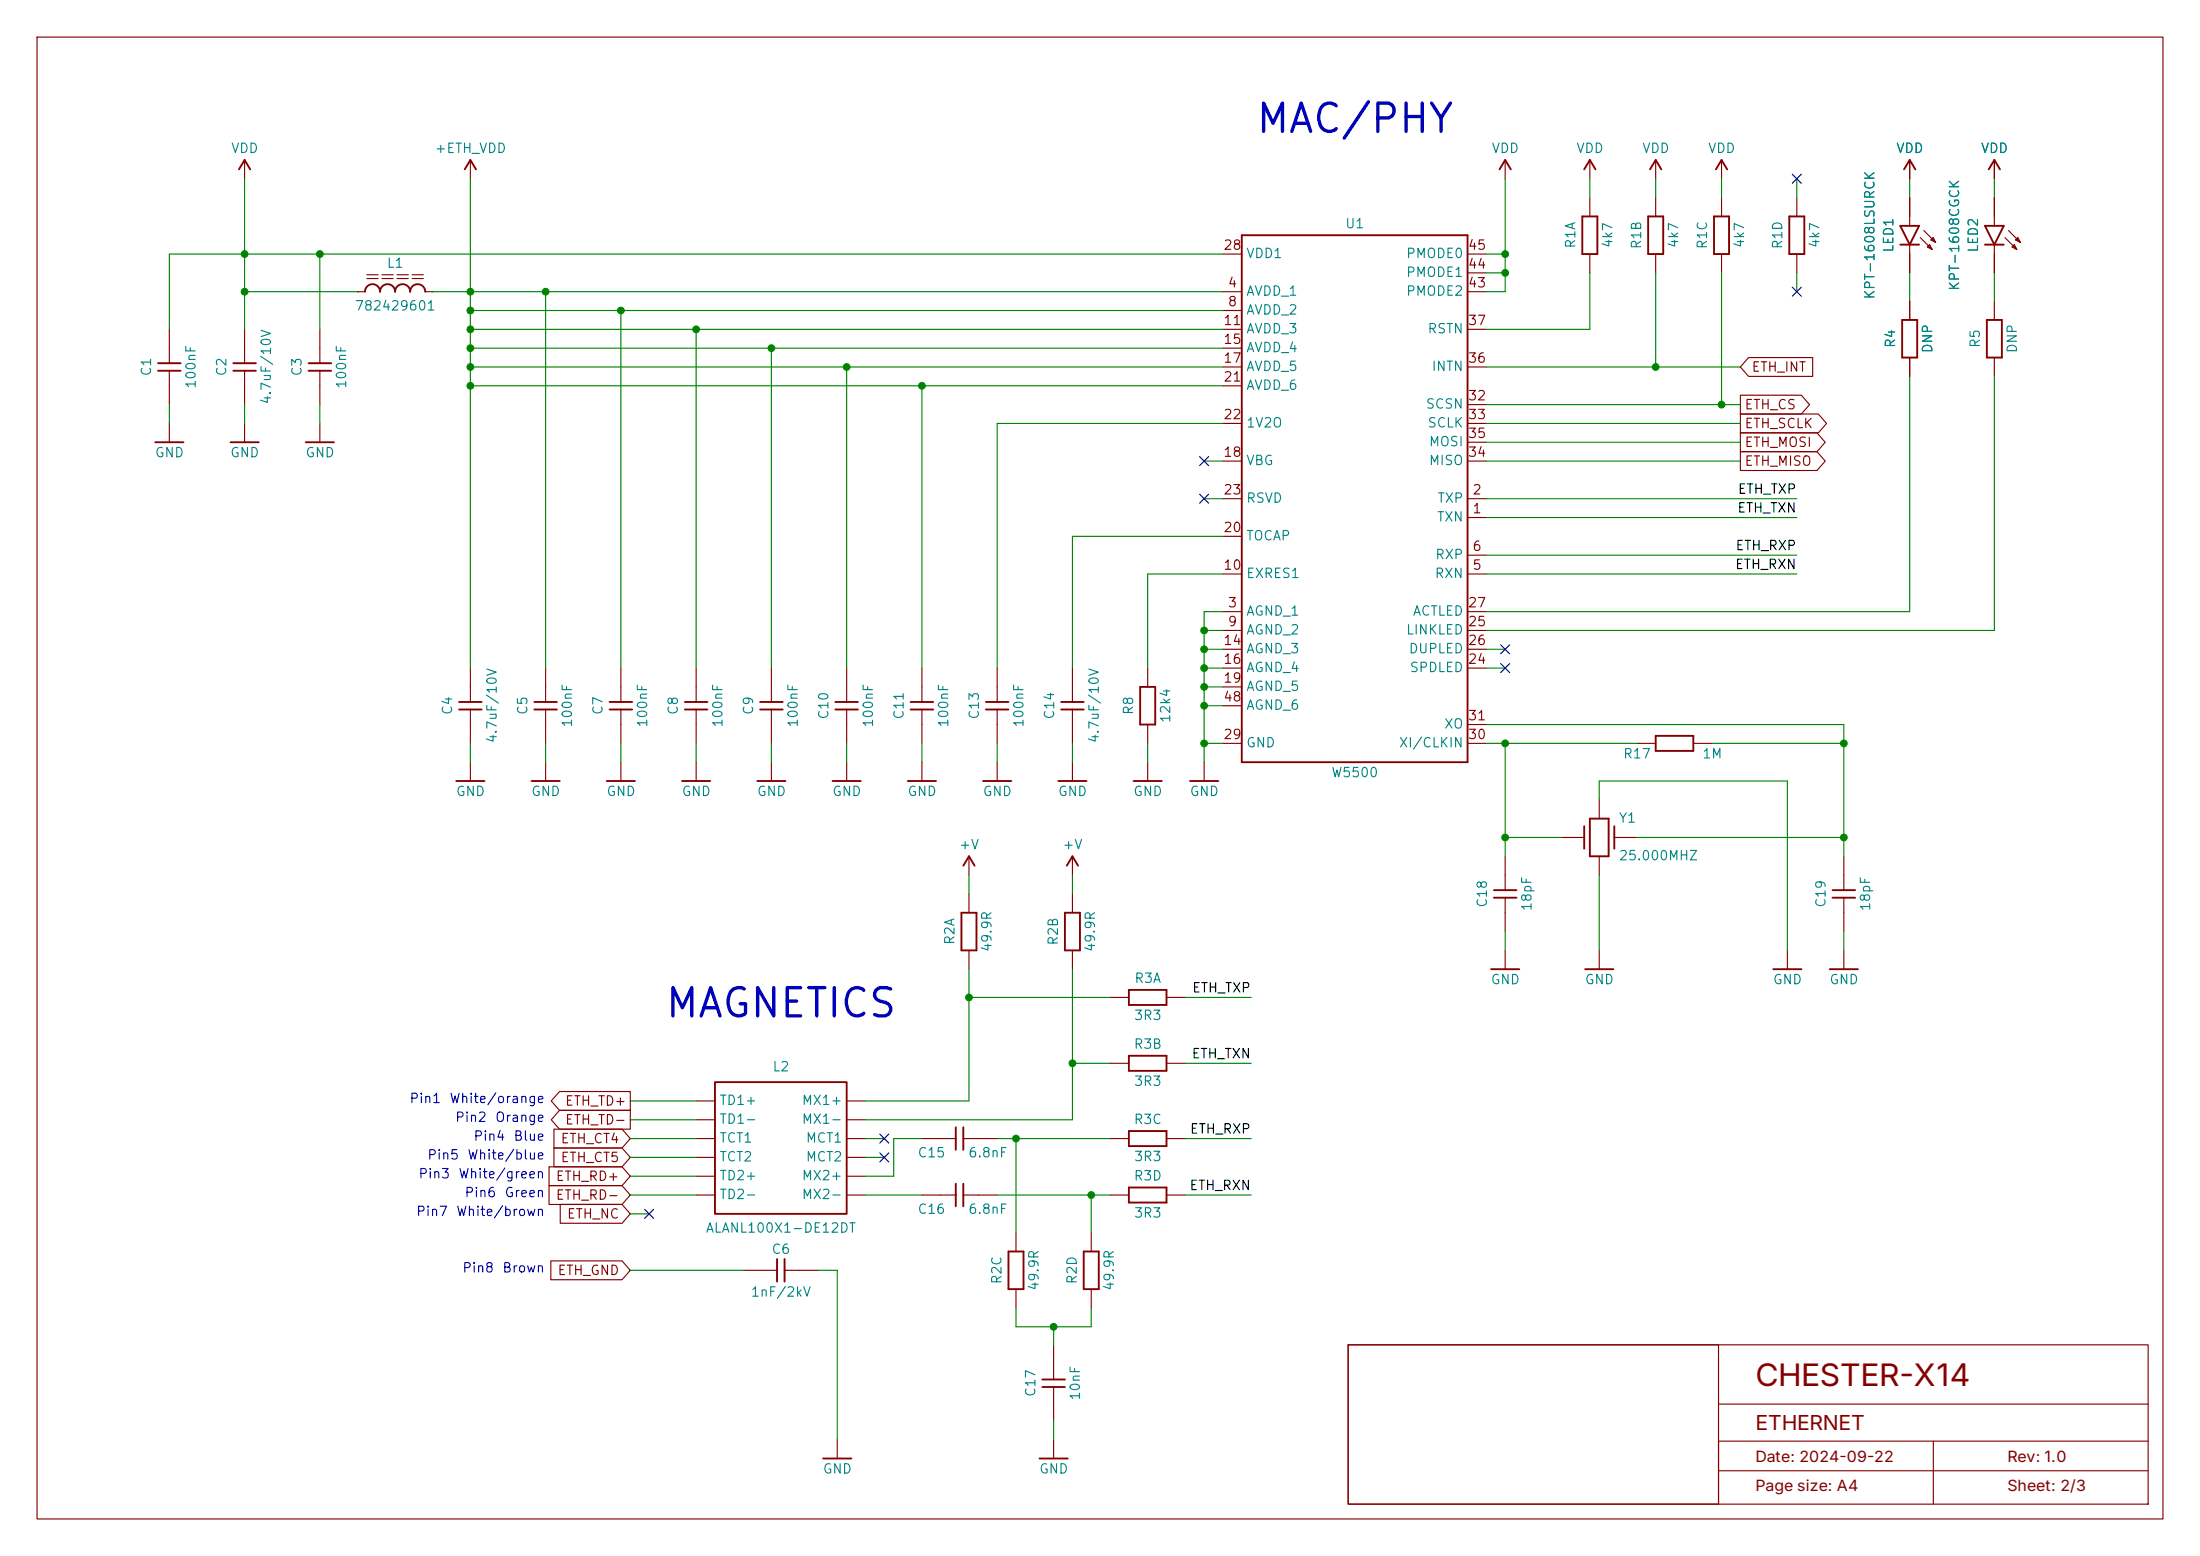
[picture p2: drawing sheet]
<svg xmlns="http://www.w3.org/2000/svg" width="297mm" height="210mm" viewBox="0 0 297 210" stroke-linecap="round" stroke-linejoin="round" font-family="sans-serif">
<g fill="none" stroke="#840000" stroke-width=".15">
<path d="M5 5h287v200h-287zM33 21.6v2.5M48.3 39.4h.1M48.3 39.4h1M49.5 37.1h1.6M49.5 37.6h1.6M51.6 37.1h1.5M51.6 37.6h1.5M53.6 37.1h1.5M53.6 37.6h1.5M55.6 37.1h1.5M55.6 37.6h1.5"/>
<path d="M57.4 39.4h1M58.4 39.4h.1M63.5 21.6v2.5M165.1 39.4h2.5M165.1 34.3h2.5M198.1 39.4h2.6M198.1 34.3h2.6M198.1 36.8h2.6M203.2 21.6v2.5M214.6 21.6v2.5M214.6 26.7v2.5M214.6 34.3v2.5"/>
<path d="M223.5 21.6v2.5M223.5 26.7v2.5M223.5 34.3v2.5M232.4 21.6v2.5M232.4 26.7v2.5M232.4 34.3v2.5M242.6 26.7v2.5M242.6 34.3v2.5M257.8 21.6v2.5M257.8 26.7v3.8M257.8 33v3.8M259.2 32.1l1.6 1.6"/>
<path d="M259.7 31.1l1.6 1.6M260.2 33.3l.3-.3 .3 .7zM260.3 33.3l.5 .4M260.4 33.1l.4 .6M260.7 32.4l.3-.3 .3 .6zM260.7 32.3l.6 .4M260.9 32.1l.4 .6M269.2 21.6v2.5M269.2 26.7v3.8M269.2 33v3.8M270.7 32.1l1.6 1.6M271.1 31.1l1.6 1.6"/>
<path d="M271.6 33.3l.3-.3 .4 .7zM271.7 33.3l.6 .4M271.9 33.1l.4 .6M272.1 32.4l.3-.3 .3 .6zM272.2 32.3l.5 .4M272.3 32.1l.4 .6M22.9 44.5v4.5M22.9 50v4.6M22.9 57.2v2.5M33 44.5v4.5M33 50v4.6M33 57.2v2.5"/>
<path d="M43.2 44.5v4.5M43.2 50v4.6M43.2 57.2v2.5M165.1 41.9h2.5M165.1 44.5h2.5M165.1 47h2.5M165.1 49.5h2.5M165.1 52.1h2.5M165.1 57.2h2.5M198.1 44.5h2.6M198.1 49.5h2.6M198.1 57.2h2.6"/>
<path d="M198.1 54.6h2.6M198.1 59.7h2.6M234.9 58.4h10.4l1.1 1.3-1.1 1.3h-10.4zM234.9 53.3h8.3l1.1 1.3-1.1 1.3h-8.3zM234.9 55.9h10.6l1.1 1.3-1.1 1.2h-10.6zM236.1 48.3h8.6v2.5h-8.6l-1.2-1.3zM257.8 40.6v2.6M257.8 48.3v2.5M269.2 40.6v2.6M269.2 48.3v2.5M165.1 67.3h2.5M165.1 77.5h2.5"/>
<path d="M165.1 62.2h2.5M165.1 72.4h2.5M198.1 69.9h2.6M198.1 67.3h2.6M198.1 77.5h2.6M198.1 74.9h2.6M198.1 62.2h2.6M234.9 61h10.4l1.1 1.2-1.1 1.3h-10.4zM63.5 90.2v4.5M63.5 95.8v4.5M73.7 90.2v4.5M73.7 95.8v4.5"/>
<path d="M83.8 90.2v4.5M83.8 95.8v4.5M94 90.2v4.5M94 95.8v4.5M104.1 90.2v4.5M104.1 95.8v4.5M114.3 90.2v4.5M114.3 95.8v4.5M124.5 90.2v4.5M124.5 95.8v4.5M134.6 90.2v4.5M134.6 95.8v4.5"/>
<path d="M144.8 90.2v4.5M144.8 95.8v4.5M154.9 90.2v2.5M154.9 97.8v2.5M165.1 82.6h2.5M165.1 85.1h2.5M165.1 87.6h2.5M165.1 90.2h2.5M165.1 92.7h2.5M165.1 95.3h2.5M198.1 82.6h2.6M198.1 85.1h2.6"/>
<path d="M198.1 87.6h2.6M198.1 90.2h2.6M198.1 97.8h2.6M63.5 102.9v2.5M73.7 102.9v2.5M83.8 102.9v2.5M94 102.9v2.5M104.1 102.9v2.5M114.3 102.9v2.5M124.5 102.9v2.5M130.8 115.6v2.5M134.6 102.9v2.5"/>
<path d="M144.8 102.9v2.5M144.8 115.6v2.5M154.9 102.9v2.5M162.6 102.9v2.5M165.1 100.3h2.5M198.1 100.3h2.6M203.2 115.6v4.5M210.8 113h3.1M215.9 108v2.5M215.9 115.6v2.5M217.9 113h3.1M221 100.3h2.5"/>
<path d="M228.6 100.3h2.5M248.9 115.6v4.5M130.8 120.7v2.5M130.8 128.3v2.5M144.8 120.7v2.5M144.8 128.3v2.5M149.9 134.6h2.5M157.5 134.6h2.5M203.2 121.2v4.5M203.2 128.3v2.5M215.9 128.3v2.5M241.3 128.3v2.5"/>
<path d="M248.9 121.2v4.5M248.9 128.3v2.5M74.1 157.5h9.9l1.1 1.3-1.1 1.2h-9.9zM74.8 154.9h9.2l1.1 1.3-1.1 1.3h-9.2zM74.8 152.4h9.2l1.1 1.3-1.1 1.2h-9.2zM75.5 147.3h9.6v2.6h-9.6l-1.1-1.3zM75.5 149.9h9.6v2.5h-9.6l-1.1-1.3zM94 148.6h2.5M94 151.1h2.5M94 153.7h2.5M94 156.2h2.5M94 158.8h2.5"/>
<path d="M114.3 148.6h2.5M114.3 151.1h2.5M114.3 153.7h2.5M114.3 156.2h2.5M114.3 158.8h2.5M124.5 153.7h4.5M130 153.7h4.6M149.9 153.7h2.5M149.9 143.5h2.5M157.5 153.7h2.5M157.5 143.5h2.5M74.1 160h9.9l1.1 1.3-1.1 1.3h-9.9z"/>
<path d="M74.4 170.2h9.6l1.1 1.3-1.1 1.2h-9.6zM75.6 162.6h8.4l1.1 1.2-1.1 1.3h-8.4zM94 161.3h2.5M100.3 171.5h4.6M105.9 171.5h4.6M114.3 161.3h2.5M124.5 161.3h4.5M130 161.3h4.6M137.2 166.4v2.5M137.2 174v2.5M147.3 166.4v2.5M147.3 174v2.5"/>
<path d="M149.9 161.3h2.5M157.5 161.3h2.5M113 194.3v2.6M142.2 181.6v4.6M142.2 187.2v4.6M142.2 194.3v2.6M182 181.5h108v21.5h-108zM182 181.5h50v21.5h-50zM232 198.5h58M232 189.5h58M261 194.5v8.5M290 194.5h-58v8.5"/>
</g>
<g fill="none" stroke="#840000" stroke-width=".25">
<path d="M32.3 22.9l.7-1.3 .8 1.3M49.3 39.4a1.02 1.02 0 0 1 1-1 1.02 1.02 0 0 1 1 1 1.02 1.02 0 0 1 1-1 1.02 1.02 0 0 1 1 1 1.02 1.02 0 0 1 1.1-1 1.02 1.02 0 0 1 1 1 1.02 1.02 0 0 1 1-1 1.02 1.02 0 0 1 1 1M62.7 22.9l.8-1.3 .8 1.3M167.6 31.8h30.5v71.1h-30.5zM202.4 22.9l.8-1.3 .8 1.3M213.6 29.2h2v5.1h-2zM213.9 22.9l.7-1.3 .8 1.3M222.5 29.2h2v5.1h-2zM222.8 22.9l.7-1.3 .8 1.3M231.4 29.2h2v5.1h-2zM231.6 22.9l.8-1.3 .8 1.3M241.6 29.2h2v5.1h-2z"/>
<path d="M256.5 30.5h2.6l-1.3 2.5zM256.5 33h2.6M257 22.9l.8-1.3 .8 1.3M268 30.5h2.5l-1.3 2.5zM268 33h2.5M268.5 22.9l.7-1.3 .8 1.3M21 59.7h3.8M21.3 49h3.1M21.3 50h3.1M31.1 59.7h3.8M31.5 49h3M31.5 50h3"/>
<path d="M41.3 59.7h3.8M41.7 49h3M41.7 50h3M256.8 43.2h2v5.1h-2zM268.2 43.2h2.1v5.1h-2.1zM62 94.7h3M62 95.8h3M72.1 94.7h3.1M72.1 95.8h3.1M82.3 94.7h3M82.3 95.8h3M92.5 94.7h3"/>
<path d="M92.5 95.8h3M102.6 94.7h3.1M102.6 95.8h3.1M112.8 94.7h3M112.8 95.8h3M122.9 94.7h3.1M122.9 95.8h3.1M133.1 94.7h3M133.1 95.8h3M143.3 94.7h3M143.3 95.8h3M153.9 92.7h2.1v5.1h-2.1z"/>
<path d="M223.5 99.3h5.1v2h-5.1zM61.6 105.4h3.8M71.8 105.4h3.8M81.9 105.4h3.8M92.1 105.4h3.8M102.2 105.4h3.8M112.4 105.4h3.8M122.6 105.4h3.8M130 116.8l.8-1.2 .8 1.2M132.7 105.4h3.8M142.9 105.4h3.8M144 116.8l.8-1.2 .7 1.2"/>
<path d="M153 105.4h3.8M160.7 105.4h3.8M213.9 111.5v3.1M214.6 110.5h2.6v5.1h-2.6zM217.9 111.5v3.1M129.8 123.2h2v5.1h-2zM143.8 123.2h2v5.1h-2zM152.4 133.6h5.1v2h-5.1zM201.3 130.8h3.8M201.7 120.1h3M201.7 121.2h3M214 130.8h3.8"/>
<path d="M239.4 130.8h3.8M247 130.8h3.8M247.4 120.1h3M247.4 121.2h3M96.5 146.1h17.8v17.7h-17.8zM129 152.1v3.1M129 159.8v3M130 152.1v3.1M130 159.8v3M152.4 152.7h5.1v2h-5.1zM152.4 142.5h5.1v2h-5.1zM104.9 169.9v3.1"/>
<path d="M105.9 169.9v3.1M136.1 168.9h2.1v5.1h-2.1zM146.3 168.9h2v5.1h-2zM152.4 160.3h5.1v2h-5.1zM111.1 196.9h3.8M140.3 196.9h3.8M140.7 186.2h3.1M140.7 187.2h3.1"/>
</g>
<g fill="none" stroke="#008400" stroke-width=".15">
<path d="M33 39.4h15.3M33 24.1v20.4M43.2 34.3v10.2M58.4 39.4h106.7M63.5 24.1v66.1M73.7 39.4v50.8M165.1 34.3h-142.2v10.2M200.7 34.3h2.5M200.7 36.8h2.5M203.2 24.1v15.3h-2.5M214.6 36.8v7.7h-13.9M214.6 24.1v2.6"/>
<path d="M223.5 24.1v2.6M223.5 36.8v12.7M232.4 24.1v2.6M232.4 36.8v17.8M242.6 24.1v2.6M242.6 36.8v2.6M257.8 24.1v2.6M257.8 36.8v3.8M269.2 24.1v2.6M269.2 36.8v3.8M22.9 54.6v2.6M33 54.6v2.6"/>
<path d="M43.2 54.6v2.6M63.5 49.5h101.6M63.5 44.5h101.6M63.5 52.1h101.6M63.5 47h101.6M63.5 41.9h101.6M83.8 41.9v48.3M94 44.5v45.7M104.1 47v43.2M114.3 49.5v40.7M124.5 52.1v38.1M165.1 57.2h-30.5v33"/>
<path d="M200.7 57.2h34.2M200.7 49.5h34.2M200.7 54.6h34.2M200.7 59.7h34.2M257.8 50.8v31.8h-57.1M269.2 50.8v34.3h-68.5M162.6 67.3h2.5M162.6 62.2h2.5M165.1 72.4h-20.3v17.8M165.1 77.5h-10.2v12.7M200.7 67.3h41.9M200.7 62.2h34.2"/>
<path d="M200.7 77.5h41.9M200.7 74.9h41.9M200.7 69.9h41.9M162.6 92.7h2.5M162.6 90.2h2.5M162.6 85.1h2.5M162.6 87.6h2.5M162.6 95.3h2.5M165.1 82.6h-2.5v20.3M200.7 90.2h2.5M200.7 87.6h2.5M200.7 97.8h48.2v17.8"/>
<path d="M63.5 100.3v2.6M73.7 100.3v2.6M83.8 100.3v2.6M94 100.3v2.6M104.1 100.3v2.6M114.3 100.3v2.6M124.5 100.3v2.6M130.8 118.1v2.6M134.6 100.3v2.6M144.8 100.3v2.6M144.8 118.1v2.6M154.9 100.3v2.6"/>
<path d="M162.6 100.3h2.5M200.7 100.3h20.3M203.2 100.3v15.3M203.2 113h7.6M215.9 108v-2.6h25.4v22.9M215.9 118.1v10.2M221 113h27.9M231.1 100.3h17.8M130.8 130.8v17.8h-14M130.8 134.6h19.1M144.8 130.8v20.3h-28M160 134.6h8.9"/>
<path d="M203.2 125.7v2.6M248.9 125.7v2.6M85.1 151.1h8.9M85.1 148.6h8.9M85.1 156.2h8.9M85.1 158.8h8.9M85.1 153.7h8.9M116.8 156.2h2.6M116.8 153.7h2.6M124.5 153.7h-3.9v5.1h-3.8M134.6 153.7h15.3M137.2 153.7v12.7"/>
<path d="M144.8 143.5h5.1M160 153.7h8.9M160 143.5h8.9M85.1 161.3h8.9M85.1 163.8h2.5M85.1 171.5h15.2M110.5 171.5h2.5v22.8M116.8 161.3h7.7M134.6 161.3h15.3M137.2 176.5v2.6h10.1v-2.6M142.2 179.1v2.5M147.3 161.3v5.1"/>
<path d="M160 161.3h8.9M142.2 191.8v2.5"/>
</g>
<g fill="none" stroke="#000084" stroke-width=".15">
<path d="M242 38.8l1.2 1.2M242 23.5l1.2 1.2M243.2 38.8l-1.2 1.2M243.2 23.5l-1.2 1.2M162 61.6l1.2 1.2M162 66.7l1.2 1.2M163.2 61.6l-1.2 1.2M163.2 66.7l-1.2 1.2M202.6 87l1.2 1.2M202.6 89.6l1.2 1.2M203.8 87l-1.2 1.2M203.8 89.6l-1.2 1.2"/>
<path d="M118.8 153.1l1.2 1.2M118.8 155.6l1.2 1.2M120 153.1l-1.2 1.2M120 155.6l-1.2 1.2M87 163.2l1.2 1.2M88.2 163.2l-1.2 1.2"/>
</g>
<g fill="#008400" stroke="#008400" stroke-width=".14">
<circle cx="203.2" cy="34.3" r=".46"/>
<circle cx="232.4" cy="54.6" r=".46"/>
<circle cx="203.2" cy="36.8" r=".46"/>
<circle cx="223.5" cy="49.5" r=".46"/>
<circle cx="130.8" cy="134.6" r=".46"/>
<circle cx="144.8" cy="143.5" r=".46"/>
<circle cx="137.2" cy="153.7" r=".46"/>
<circle cx="248.9" cy="113" r=".46"/>
<circle cx="203.2" cy="100.3" r=".46"/>
<circle cx="203.2" cy="113" r=".46"/>
<circle cx="248.9" cy="100.3" r=".46"/>
<circle cx="162.6" cy="90.2" r=".46"/>
<circle cx="162.6" cy="85.1" r=".46"/>
<circle cx="162.6" cy="87.6" r=".46"/>
<circle cx="162.6" cy="95.3" r=".46"/>
<circle cx="162.6" cy="92.7" r=".46"/>
<circle cx="162.6" cy="100.3" r=".46"/>
<circle cx="142.2" cy="179.1" r=".46"/>
<circle cx="147.3" cy="161.3" r=".46"/>
<circle cx="114.3" cy="49.5" r=".46"/>
<circle cx="124.5" cy="52.1" r=".46"/>
<circle cx="83.8" cy="41.9" r=".46"/>
<circle cx="33" cy="39.4" r=".46"/>
<circle cx="43.2" cy="34.3" r=".46"/>
<circle cx="33" cy="34.3" r=".46"/>
<circle cx="104.1" cy="47" r=".46"/>
<circle cx="63.5" cy="41.9" r=".46"/>
<circle cx="94" cy="44.5" r=".46"/>
<circle cx="63.5" cy="44.5" r=".46"/>
<circle cx="63.5" cy="49.5" r=".46"/>
<circle cx="63.5" cy="47" r=".46"/>
<circle cx="63.5" cy="52.1" r=".46"/>
<circle cx="63.5" cy="39.4" r=".46"/>
<circle cx="73.7" cy="39.4" r=".46"/>
</g>
<text font-size="4.2" fill="#840000" x="237" y="187">CHESTER-X14</text>
<g font-size="3.8" fill="#0000c2">
<text x="169.3" y="18.9">MAC/PHY</text>
<text x="89.6" y="138.3">MAGNETICS</text>
</g>
<text font-size="2.8" fill="#840000" x="237" y="193">ETHERNET</text>
<g font-size="2.1" fill="#840000">
<text x="237" y="197.3">Date: 2024-09-22</text>
<text x="271" y="197.3">Rev: 1.0</text>
<text x="237" y="201.3">Page size: A4</text>
<text x="271" y="201.3">Sheet: 2/3</text>
</g>
<g font-size="1.3" fill="#008484">
<text x="31.1" y="21">VDD</text>
<text x="58.6" y="21">+ETH_VDD</text>
<text x="201.3" y="21">VDD</text>
<text x="212.7" y="21">VDD</text>
<text x="221.6" y="21">VDD</text>
<text x="230.5" y="21">VDD</text>
<text x="255.9" y="21">VDD</text>
<text x="267.3" y="21">VDD</text>
<text x="168.1" y="35.2">VDD1</text>
<text x="181.5" y="31.1">U1</text>
<text x="189.7" y="35.2">PMODE0</text>
<text x="213" y="33.6" transform="rotate(-90 213 33.6)">R1A</text>
<text x="218" y="33.6" transform="rotate(-90 218 33.6)">4k7</text>
<text x="221.9" y="33.7" transform="rotate(-90 221.9 33.7)">R1B</text>
<text x="226.9" y="33.6" transform="rotate(-90 226.9 33.6)">4k7</text>
<text x="230.8" y="33.7" transform="rotate(-90 230.8 33.7)">R1C</text>
<text x="235.8" y="33.6" transform="rotate(-90 235.8 33.6)">4k7</text>
<text x="240.9" y="33.7" transform="rotate(-90 240.9 33.7)">R1D</text>
<text x="245.9" y="33.6" transform="rotate(-90 245.9 33.6)">4k7</text>
<text x="255.9" y="34.2" transform="rotate(-90 255.9 34.2)">LED1</text>
<text x="267.3" y="34.2" transform="rotate(-90 267.3 34.2)">LED2</text>
<text x="52.1" y="36.5">L1</text>
<text x="168.1" y="40.2">AVDD_1</text>
<text x="189.7" y="40.2">PMODE2</text>
<text x="189.7" y="37.7">PMODE1</text>
<text x="253.4" y="40.5" transform="rotate(-90 253.4 40.5)">KPT-1608LSURCK</text>
<text x="264.8" y="39.4" transform="rotate(-90 264.8 39.4)">KPT-1608CGCK</text>
<text x="47.8" y="42.2">782429601</text>
<text x="168.1" y="42.8">AVDD_2</text>
<text x="168.1" y="45.3">AVDD_3</text>
<text x="168.1" y="47.9">AVDD_4</text>
<text x="192.6" y="45.3">RSTN</text>
<text x="256.2" y="47.1" transform="rotate(-90 256.2 47.1)">R4</text>
<text x="261.2" y="47.8" transform="rotate(-90 261.2 47.8)">DNP</text>
<text x="267.6" y="47.1" transform="rotate(-90 267.6 47.1)">R5</text>
<text x="272.6" y="47.8" transform="rotate(-90 272.6 47.8)">DNP</text>
<text x="20.7" y="50.9" transform="rotate(-90 20.7 50.9)">C1</text>
<text x="26.7" y="52.6" transform="rotate(-90 26.7 52.6)">100nF</text>
<text x="30.9" y="50.9" transform="rotate(-90 30.9 50.9)">C2</text>
<text x="41" y="50.9" transform="rotate(-90 41 50.9)">C3</text>
<text x="47.1" y="52.6" transform="rotate(-90 47.1 52.6)">100nF</text>
<text x="168.1" y="50.4">AVDD_5</text>
<text x="168.1" y="52.9">AVDD_6</text>
<text x="193.2" y="50.4">INTN</text>
<text x="36.9" y="54.7" transform="rotate(-90 36.9 54.7)">4.7uF/10V</text>
<text x="168.1" y="58">1V2O</text>
<text x="192.4" y="55.5">SCSN</text>
<text x="192.6" y="58">SCLK</text>
<text x="20.8" y="62">GND</text>
<text x="31" y="62">GND</text>
<text x="41.1" y="62">GND</text>
<text x="168.1" y="63.1">VBG</text>
<text x="192.8" y="63.1">MISO</text>
<text x="192.8" y="60.6">MOSI</text>
<text x="168.1" y="68.2">RSVD</text>
<text x="193.9" y="70.7">TXN</text>
<text x="194" y="68.2">TXP</text>
<text x="168.1" y="73.3">TOCAP</text>
<text x="193.7" y="75.8">RXP</text>
<text x="168.1" y="83.4">AGND_1</text>
<text x="168.1" y="78.3">EXRES1</text>
<text x="190.6" y="83.4">ACTLED</text>
<text x="193.6" y="78.3">RXN</text>
<text x="168.1" y="86">AGND_2</text>
<text x="168.1" y="88.5">AGND_3</text>
<text x="189.7" y="86">LINKLED</text>
<text x="190.1" y="88.5">DUPLED</text>
<text x="168.1" y="91">AGND_4</text>
<text x="168.1" y="93.6">AGND_5</text>
<text x="190.2" y="91">SPDLED</text>
<text x="61.4" y="96.6" transform="rotate(-90 61.4 96.6)">C4</text>
<text x="67.4" y="100.4" transform="rotate(-90 67.4 100.4)">4.7uF/10V</text>
<text x="71.5" y="96.6" transform="rotate(-90 71.5 96.6)">C5</text>
<text x="77.5" y="98.3" transform="rotate(-90 77.5 98.3)">100nF</text>
<text x="81.7" y="96.6" transform="rotate(-90 81.7 96.6)">C7</text>
<text x="87.7" y="98.3" transform="rotate(-90 87.7 98.3)">100nF</text>
<text x="91.8" y="96.6" transform="rotate(-90 91.8 96.6)">C8</text>
<text x="97.9" y="98.3" transform="rotate(-90 97.9 98.3)">100nF</text>
<text x="102" y="96.6" transform="rotate(-90 102 96.6)">C9</text>
<text x="108" y="98.3" transform="rotate(-90 108 98.3)">100nF</text>
<text x="112.2" y="97.2" transform="rotate(-90 112.2 97.2)">C10</text>
<text x="118.2" y="98.3" transform="rotate(-90 118.2 98.3)">100nF</text>
<text x="122.3" y="97.2" transform="rotate(-90 122.3 97.2)">C11</text>
<text x="128.3" y="98.3" transform="rotate(-90 128.3 98.3)">100nF</text>
<text x="132.5" y="97.2" transform="rotate(-90 132.5 97.2)">C13</text>
<text x="138.5" y="98.3" transform="rotate(-90 138.5 98.3)">100nF</text>
<text x="142.6" y="97.2" transform="rotate(-90 142.6 97.2)">C14</text>
<text x="148.7" y="100.4" transform="rotate(-90 148.7 100.4)">4.7uF/10V</text>
<text x="153.3" y="96.6" transform="rotate(-90 153.3 96.6)">R8</text>
<text x="158.3" y="97.7" transform="rotate(-90 158.3 97.7)">12k4</text>
<text x="168.1" y="101.2">GND</text>
<text x="168.1" y="96.1">AGND_6</text>
<text x="188.8" y="101.2">XI/CLKIN</text>
<text x="194.9" y="98.7">XO</text>
<text x="61.5" y="107.8">GND</text>
<text x="71.6" y="107.8">GND</text>
<text x="81.8" y="107.8">GND</text>
<text x="91.9" y="107.8">GND</text>
<text x="102.1" y="107.8">GND</text>
<text x="112.3" y="107.8">GND</text>
<text x="122.4" y="107.8">GND</text>
<text x="132.6" y="107.8">GND</text>
<text x="142.7" y="107.8">GND</text>
<text x="152.9" y="107.8">GND</text>
<text x="160.5" y="107.8">GND</text>
<text x="179.6" y="105.2">W5500</text>
<text x="219" y="102.7">R17</text>
<text x="229.7" y="102.7">1M</text>
<text x="218.4" y="111.4">Y1</text>
<text x="129.4" y="114.9">+V</text>
<text x="143.3" y="114.9">+V</text>
<text x="218.4" y="116.4">25.000MHZ</text>
<text x="201.1" y="122.6" transform="rotate(-90 201.1 122.6)">C18</text>
<text x="207.1" y="123.1" transform="rotate(-90 207.1 123.1)">18pF</text>
<text x="246.8" y="122.6" transform="rotate(-90 246.8 122.6)">C19</text>
<text x="252.8" y="123.1" transform="rotate(-90 252.8 123.1)">18pF</text>
<text x="129.2" y="127.6" transform="rotate(-90 129.2 127.6)">R2A</text>
<text x="134.2" y="128.6" transform="rotate(-90 134.2 128.6)">49.9R</text>
<text x="143.1" y="127.7" transform="rotate(-90 143.1 127.7)">R2B</text>
<text x="148.1" y="128.6" transform="rotate(-90 148.1 128.6)">49.9R</text>
<text x="153" y="138">3R3</text>
<text x="153.1" y="133">R3A</text>
<text x="201.2" y="133.2">GND</text>
<text x="213.9" y="133.2">GND</text>
<text x="239.3" y="133.2">GND</text>
<text x="246.9" y="133.2">GND</text>
<text x="153" y="141.9">R3B</text>
<text x="97" y="149.5">TD1+</text>
<text x="104.2" y="144.9">L2</text>
<text x="108.1" y="149.5">MX1+</text>
<text x="153" y="146.9">3R3</text>
<text x="97" y="152">TD1-</text>
<text x="97" y="154.5">TCT1</text>
<text x="108.1" y="152">MX1-</text>
<text x="108.7" y="154.5">MCT1</text>
<text x="153" y="152">R3C</text>
<text x="97" y="157.1">TCT2</text>
<text x="97" y="159.6">TD2+</text>
<text x="108.1" y="159.6">MX2+</text>
<text x="108.7" y="157.1">MCT2</text>
<text x="123.8" y="156.5">C15</text>
<text x="130.6" y="156.5">6.8nF</text>
<text x="153" y="159.7">R3D</text>
<text x="153" y="157">3R3</text>
<text x="95.2" y="166.7">ALANL100X1-DE12DT</text>
<text x="97" y="162.2">TD2-</text>
<text x="108.1" y="162.2">MX2-</text>
<text x="123.8" y="164.1">C16</text>
<text x="130.6" y="164.1">6.8nF</text>
<text x="153" y="164.7">3R3</text>
<text x="104.1" y="169.6">C6</text>
<text x="135.5" y="173.4" transform="rotate(-90 135.5 173.4)">R2C</text>
<text x="145.7" y="173.4" transform="rotate(-90 145.7 173.4)">R2D</text>
<text x="101.3" y="175.3">1nF/2kV</text>
<text x="140.5" y="174.3" transform="rotate(-90 140.5 174.3)">49.9R</text>
<text x="150.7" y="174.3" transform="rotate(-90 150.7 174.3)">49.9R</text>
<text x="140.1" y="188.6" transform="rotate(-90 140.1 188.6)">C17</text>
<text x="146.1" y="189.1" transform="rotate(-90 146.1 189.1)">10nF</text>
<text x="111" y="199.2">GND</text>
<text x="140.2" y="199.2">GND</text>
</g>
<g font-size="1.3" fill="#840000">
<text x="165.1" y="34">28</text>
<text x="198.1" y="34">45</text>
<text x="165.7" y="39.1">4</text>
<text x="165.7" y="41.7">8</text>
<text x="198.1" y="39.1">43</text>
<text x="198.1" y="36.6">44</text>
<text x="165.1" y="44.2">11</text>
<text x="165.1" y="46.7">15</text>
<text x="198.1" y="44.2">37</text>
<text x="165.1" y="49.3">17</text>
<text x="165.1" y="51.8">21</text>
<text x="198.1" y="49.3">36</text>
<text x="236.4" y="50.5">ETH_INT</text>
<text x="165.1" y="56.9">22</text>
<text x="198.1" y="54.4">32</text>
<text x="198.1" y="56.9">33</text>
<text x="198.1" y="59.4">35</text>
<text x="235.4" y="55.6">ETH_CS</text>
<text x="235.4" y="58.1">ETH_SCLK</text>
<text x="165.1" y="62">18</text>
<text x="198.1" y="62">34</text>
<text x="235.4" y="63.2">ETH_MISO</text>
<text x="235.4" y="60.6">ETH_MOSI</text>
<text x="165.1" y="67.1">23</text>
<text x="198.7" y="69.6">1</text>
<text x="198.7" y="67.1">2</text>
<text x="165.1" y="77.2">10</text>
<text x="165.1" y="72.1">20</text>
<text x="198.7" y="77.2">5</text>
<text x="198.7" y="74.7">6</text>
<text x="165.7" y="82.3">3</text>
<text x="198.1" y="82.3">27</text>
<text x="165.1" y="87.4">14</text>
<text x="165.1" y="89.9">16</text>
<text x="165.7" y="84.8">9</text>
<text x="198.1" y="89.9">24</text>
<text x="198.1" y="84.8">25</text>
<text x="198.1" y="87.4">26</text>
<text x="165.1" y="92.5">19</text>
<text x="165.1" y="95">48</text>
<text x="165.1" y="100.1">29</text>
<text x="198.1" y="100.1">30</text>
<text x="198.1" y="97.5">31</text>
<text x="76.2" y="149.5">ETH_TD+</text>
<text x="75.6" y="154.6">ETH_CT4</text>
<text x="76.2" y="152.1">ETH_TD-</text>
<text x="74.9" y="159.7">ETH_RD+</text>
<text x="75.6" y="157.2">ETH_CT5</text>
<text x="74.9" y="162.2">ETH_RD-</text>
<text x="76.4" y="164.8">ETH_NC</text>
<text x="75.2" y="172.4">ETH_GND</text>
</g>
<g font-size="1.3">
<text x="234.4" y="69.5">ETH_TXN</text>
<text x="234.5" y="67">ETH_TXP</text>
<text x="234.1" y="77.1">ETH_RXN</text>
<text x="234.2" y="74.6">ETH_RXP</text>
<text x="160.8" y="134.3">ETH_TXP</text>
<text x="160.8" y="143.2">ETH_TXN</text>
<text x="160.5" y="153.3">ETH_RXP</text>
<text x="160.5" y="160.9">ETH_RXN</text>
</g>
<g font-size="1.3" fill="#0000c2">
<text x="55.2" y="149.2">Pin1</text>
<text x="60.6" y="149.2">White/orange</text>
<text x="61.3" y="151.7">Pin2</text>
<text x="63.8" y="154.3">Pin4</text>
<text x="66.8" y="151.7">Orange</text>
<text x="69.2" y="154.3">Blue</text>
<text x="56.4" y="159.4">Pin3</text>
<text x="57.6" y="156.8">Pin5</text>
<text x="61.8" y="159.4">White/green</text>
<text x="62.6" y="161.9">Pin6</text>
<text x="63" y="156.8">White/blue</text>
<text x="68" y="161.9">Green</text>
<text x="56.1" y="164.4">Pin7</text>
<text x="61.5" y="164.4">White/brown</text>
<text x="62.3" y="172.1">Pin8</text>
<text x="67.7" y="172.1">Brown</text>
</g>
</svg>
